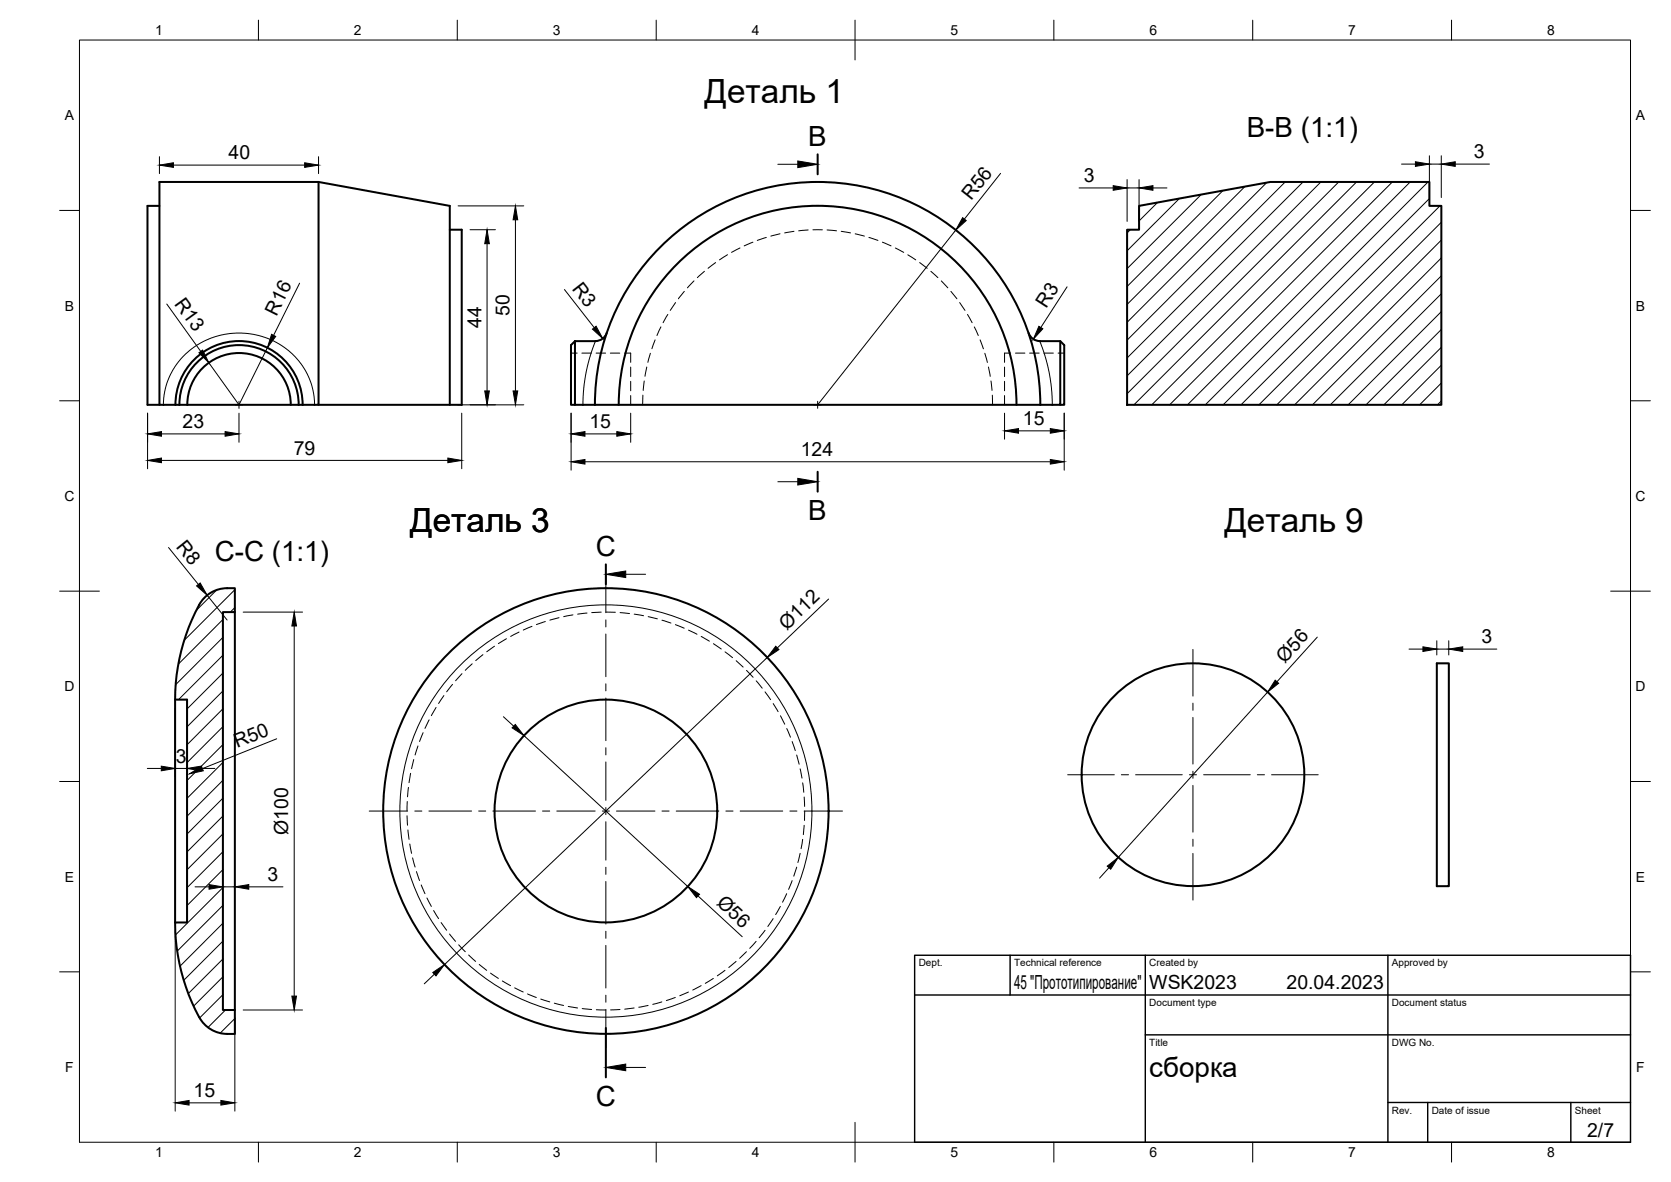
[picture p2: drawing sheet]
<svg xmlns="http://www.w3.org/2000/svg" width="420mm" height="297mm" viewBox="0 0 420 297" stroke-linecap="round" stroke-linejoin="round" font-family="sans-serif">
<!-- layer: Visible -->
<g fill="none" stroke="#000" stroke-width=".51">
<path d="M40.1 51.7h-3v50h3M80.1 45.7v56h-4M113.1 57.7h3v44h-36M286.4 51.7l33-6h40v6h3v50h-79v-44h3zM144.6 85.7v16h5M144.6 85.7l-1 1v15h1M152.6 83.7a3 3 0 0 1-2.9 2h-5.1M258.6 83.7a3.1 3.1 0 0 0 2.9 2h5.1l1 1v15h-1M266.6 85.7v16h-5M44.1 101.7a16 16 0 0 1 16-16 16 16 0 0 1 16 16M45.1 101.7a15 15 0 0 1 15-15 15 15 0 0 1 15 15M47.1 101.7a13 13 0 0 1 13-13 13 13 0 0 1 13 13"/>
<path d="M47.1 101.7h-7v-56h40l33 6v50M47.1 101.7h28M75.1 101.7h1M149.6 101.7h112M149.6 101.7a56 56 0 0 1 56-56 56 56 0 0 1 56 56M155.6 101.7a50 50 0 0 1 50-50 50 50 0 0 1 50 50M57.1 147.8h2v6h-3.1v100h3.1v6h-2M57.1 147.8a8 8 0 0 0-7 4.2 50.2 50.2 0 0 0-6.1 23.8h3v56h-3a50.2 50.2 0 0 0 6.1 23.8M59.1 153.8v100M44 175.8v56M361.3 166.7h3v56h-3zM50.1 255.6a8 8 0 0 0 7 4.2"/>
<circle cx="300" cy="194.7" r="28"/>
<circle cx="152.3" cy="203.8" r="56"/>
<circle cx="152.3" cy="203.8" r="28"/>
</g>
<!-- layer: Visible Narrow -->
<g fill="none" stroke="#000" stroke-width=".25">
<path d="M149.7 85.7l-1.3 3.7-1 4.1-.6 4.1-.2 4.1M261.5 85.7l1.2 3.7 1.1 4.1 .6 4.1 .2 4.1M41.1 101.7l.3-3.3 1.2-3.8 1.8-3.1 2.3-2.5 3-2.4 2.9-1.4 3.1-1 3.7-.5 4.2 .3 3.6 1 3.3 1.6 3 2.4 2.5 2.9 1.7 3.1 1 3 .4 3.7"/>
<circle cx="152.3" cy="203.8" r="51.8"/>
</g>
<!-- layer: Hidden -->
<g fill="none" stroke="#000" stroke-width=".25">
<path d="M192.7 59.7l-2.3 .7M196.1 58.8l-2.3 .5M199.6 58.1l-2.3 .4M203.2 57.8l-2.4 .2M204.4 57.7h2.4M208 57.8l2.3 .2M211.5 58.1l2.4 .4M215 58.8l2.3 .5M218.5 59.7l2.2 .7M167.9 79l-1.2 2.1M169.9 76l-1.4 2M172.1 73.2l-1.5 1.9"/>
<path d="M174.5 70.6l-1.7 1.7M177.1 68.2l-1.8 1.6M179.9 66l-1.9 1.4M182.9 64l-2 1.3M186.1 62.3l-2.2 1.1M189.3 60.9l-2.2 .9M221.9 60.9l2.1 .9M225.1 62.3l2.1 1.1M228.3 64l2 1.3M231.2 66l1.9 1.4M234.1 68.2l1.7 1.6M236.7 70.6l1.6 1.7"/>
<path d="M239.1 73.2l1.5 1.9M241.3 76l1.3 2M243.3 79l1.1 2.1M143.6 88.7h1.5M146.3 88.7h2.4M149.9 88.7h2.4M153.5 88.7h2.3M157 88.7h1.6v2.4M158.6 92.3v2.3M158.6 95.8v2.4M158.6 99.4v2.3M161.6 99.3v2.4"/>
<path d="M162 95.7l-.3 2.4M162.6 92.2l-.4 2.4M163.5 88.8l-.6 2.3M164.7 85.4l-.8 2.2M166.2 82.2l-1 2.1M245 82.2l1 2.1M246.4 85.4l.9 2.3M247.6 88.8l.7 2.3M248.5 92.2l.5 2.4M249.2 95.7l.2 2.4M249.5 99.3l.1 2.4M252.6 92.3v2.3"/>
<path d="M252.6 95.8v2.4M252.6 99.4v2.3M254.1 88.7h-1.5v2.4M255.3 88.7h2.4M258.9 88.7h2.4M262.5 88.7h2.4M266 88.7h1.6M130.5 158.8l-2.1 1.1M133.8 157.4l-2.2 .9M137.1 156.2l-2.2 .8M140.6 155.2l-2.3 .6M144.1 154.5l-2.4 .5"/>
<path d="M147.6 154.1l-2.4 .2M151.2 153.8l-2.4 .2M152.4 153.8l2.3 .1M155.9 154l2.4 .2M159.5 154.3l2.3 .4M163 155l2.3 .5M166.4 155.9l2.3 .7M169.8 157l2.2 .9M173.1 158.4l2.2 1M176.3 159.9l2.1 1.2M109.6 177.8l-1.1 2M111.6 174.8l-1.3 2"/>
<path d="M113.8 172l-1.5 1.8M116.2 169.3l-1.6 1.8M118.7 166.8l-1.7 1.7M121.4 164.5l-1.8 1.5M124.3 162.4l-1.9 1.4M127.3 160.5l-2 1.2M179.4 161.8l2 1.3M182.3 163.8l1.9 1.5M185.1 166l1.8 1.6M187.7 168.5l1.7 1.7M190.1 171.1l1.5 1.8M192.4 173.9l1.4 1.9"/>
<path d="M194.4 176.8l1.2 2M196.2 179.9l1.1 2.1M102.7 197.9l-.2 2.3M103.3 194.3l-.5 2.4M104 190.9l-.5 2.3M105.1 187.5l-.7 2.2M106.4 184.1l-.9 2.2M107.9 180.9l-1.1 2.1M197.8 183.1l1 2.2M199.2 186.4l.8 2.2M200.3 189.7l.6 2.4M201.2 193.2l.5 2.3"/>
<path d="M201.8 196.7l.3 2.4M102.3 205l.2 2.4M102.4 201.4l-.1 2.4M102.6 208.6l.2 2.3M103 212.1l.5 2.3M103.7 215.6l.7 2.3M104.7 219l.8 2.3M200.3 217.9l-.7 2.3M201.2 214.4l-.6 2.4M201.8 210.9l-.4 2.4M202.2 207.4l-.2 2.3M202.2 200.3l.1 2.4"/>
<path d="M202.3 203.8v2.4M105.9 222.4l.9 2.2M107.4 225.7l1.1 2.1M109 228.8l1.3 2.1M110.9 231.8l1.4 2M113 234.7l1.5 1.9M115.3 237.4l1.7 1.8M117.8 240l1.8 1.6M187.7 239.2l-1.7 1.6M190.1 236.6l-1.6 1.7M192.4 233.8l-1.5 1.9M194.4 230.9l-1.3 1.9"/>
<path d="M196.2 227.8l-1.2 2M197.8 224.6l-1 2.1M199.2 221.3l-.9 2.2M120.5 242.4l1.9 1.4M123.3 244.5l2 1.4M126.3 246.5l2.1 1.2M129.4 248.2l2.2 1.1M132.7 249.8l2.2 .9M136 251.1l2.2 .7M139.4 252.1l2.3 .6M142.9 252.9l2.3 .4M146.4 253.5l2.4 .2"/>
<path d="M149.9 253.8h2.4M155.9 253.7l-2.4 .1M159.4 253.3l-2.3 .3M163 252.7l-2.4 .4M166.4 251.8l-2.3 .6M169.8 250.7l-2.2 .7M173.1 249.3l-2.2 .9M176.3 247.7l-2.1 1.1M179.4 245.9l-2.1 1.2M182.3 243.8l-1.9 1.4M185.1 241.6l-1.9 1.5"/>
</g>
<!-- layer: BORDER -->
<g fill="none" stroke="#000" stroke-width=".25">
<path d="M20 10.1h390v276.9h-390zM65 5.1v5M115 5.1v5M165 5.1v5M215 5.1v10M265 5.1v5M315 5.1v5M365 5.1v5M15 52.9h5M410 52.9h5M15 100.7h5M410 100.7h5"/>
<path d="M15 148.6h10M405 148.6h10M15 196.4h5M410 196.4h5M15 244.2h5M410 244.2h5M65 287v5M115 287v5M165 287v5M215 282.1v9.9M265 287v5M315 287v5"/>
<path d="M365 287v5"/>
</g>
<!-- layer: TITLEBLOCK -->
<path d="M230 240.1h180v46.9h-180zM230 250h180M254 240.1v9.9M288 240.1v46.9M349 240.1v46.9M288 260.1h122M349 277.1h61M359 277.1v9.9M395 277.1v9.9" fill="none" stroke="#000" stroke-width=".36"/>
<!-- layer: FD_Dimensions -->
<g fill="none" stroke="#000" stroke-width=".25">
<path d="M40.1 39.4v4.2M80.1 39.4v4.2M359.4 39.1v10.5M362.4 39.1v10.5M43.6 41.5h33M115.2 51.7h16.5M118.2 57.7h6.4M129.6 55.2v43M240.3 57.8l-34.7 43.9M251.6 43.6l-9.1 11.5M271.3 47.2h8.6M283.4 45.1v10.5"/>
<path d="M283.4 47.2h3M286.4 45.1v10.5M289.9 47.2h3.5M352.4 41.2h3.5M359.4 41.2h3M365.9 41.2h8.6M41.9 76.4l8.6 11.9M75.3 71.2l-6.5 13.1M122.5 61.2v37M141.9 72.8l7.5 9.5M268.3 72.1l-6.6 10.2M67.2 87.4l-7.1 14.3-7.6-10.5"/>
<path d="M37.1 103.8v14M40.6 115.7h72M40.6 109h16M60.1 103.8v7.4M115.2 101.7h16.5M116.1 103.8v14M143.6 103.8v14.4M147.1 109h8M147.1 116h117M158.6 103.8v7.4M252.6 103.8v6.6M256.1 108.3h8"/>
<path d="M267.6 103.8v14.4M42.4 137.6l7.5 9.3M52.1 149.6l5 6.2M61.2 153.8h14.9M74 157.3v93M208.3 150.5l-12.8 12.3M44 177.9v17.3M47.1 177.9v17.3M192.9 165.2l-81.1 77.2M318.7 173.9l-37.5 41.6M331.2 160.1l-10.1 11.2M354.3 163.1h3.5"/>
<path d="M361.3 161v3.6M361.3 163.1h3M364.3 161v3.6M367.8 163.1h8.6M37 193.1h3.6M44 193.1h3.1M50.5 193.1h3.5M69.6 185.7l-18.7 7.5M126.6 180.1l2.6 2.4M131.7 184.9l41.2 37.9M278.8 218.1l-2.3 2.6M44 233.9v45.3"/>
<path d="M49 222.9h3.6M56 222.9h3.1M62.5 222.9h8.6M175.5 225.2l11.1 10.2M59.1 255.9v23.3M61.2 253.8h14.9M109.2 244.8l-2.5 2.4M47.5 277.1h8"/>
</g>
<g fill="#000" stroke="#000" stroke-width=".25">
<path d="M40.1 41.5l3.5-.6v1.2zM76.6 40.9l3.5 .6-3.5 .6zM129.6 51.7l.6 3.5h-1.2zM242 54.7l1 .7-2.7 2.4zM279.9 46.7l3.5 .5-3.5 .6zM286.4 47.2l3.5-.5v1.1zM355.9 40.6l3.5 .6-3.5 .6zM362.4 41.2l3.5-.6v1.2zM122.5 57.7l.5 3.5h-1.1zM50 88.7l.9-.7 1.6 3.2zM68.3 84l1 .5-2.1 2.9zM121.9 98.2h1.1l-.5 3.5z"/>
<path d="M129 98.2h1.2l-.6 3.5zM149 82.7l.9-.7 1.7 3.1zM261.2 82l1 .6-2.4 2.6zM37.1 115.7l3.5-.6v1.2zM37.1 109l3.5-.5v1.1zM56.6 108.5l3.5 .5-3.5 .6zM112.6 115.1l3.5 .6-3.5 .6zM143.6 109l3.5-.5v1.1zM143.6 116l3.5-.5v1.1zM155.1 108.5l3.5 .5-3.5 .6zM252.6 108.3l3.5-.6v1.2zM264.1 115.5l3.5 .5-3.5 .6z"/>
<path d="M264.1 107.7l3.5 .6-3.5 .6zM49.4 147.2l.9-.7 1.8 3.1zM74 153.8l.5 3.5h-1.1zM195.1 162.4l.8 .8-3 2zM320.6 170.9l.9 .8-2.8 2.2zM357.8 162.5l3.5 .6-3.5 .6zM364.3 163.1l3.5-.6v1.2zM40.6 192.5l3.4 .6-3.4 .6zM47.1 193.1l3.4-.6v1.2zM47.6 194.5l3.1-1.9 .4 1.1zM129.6 182.1l2.1 2.8-2.9-2zM278.4 217.7l2.8-2.2-1.9 2.9z"/>
<path d="M52.6 222.3l3.4 .6-3.4 .6zM59.1 222.9l3.4-.6v1.2zM172.9 222.8l3 1.9-.8 .9zM73.4 250.3h1.1l-.5 3.5zM108.8 244.4l3-2-2.2 2.8zM44 277.1l3.5-.6v1.2zM55.5 276.5l3.6 .6-3.6 .6z"/>
</g>
<!-- layer: Smart Centers -->
<g fill="none" stroke="#000" stroke-width=".25">
<path d="M59.2 101.7h1.8M60.1 100.8v1.8M204.7 101.7h1.8M205.6 100.8v1.8M152.3 144.3v9.7M152.3 155.8v1.8M152.3 159.3v10.8M152.3 171.8v1.8M152.3 175.4v10.7M300 163.2v11.7M300 176.7v1.8M152.3 187.9v1.8"/>
<path d="M152.3 191.5v9.6M268.5 194.7h11.7M282 194.7h1.8M285.5 194.7h11.8M299.1 194.7h1.7M300 180.3v11.7M300 193.8v1.8M300 197.4v11.7M302.6 194.7h11.8M316.1 194.7h1.8M319.7 194.7h11.7M92.8 203.8h9.7"/>
<path d="M104.3 203.8h1.8M107.8 203.8h10.8M120.4 203.8h1.7M123.9 203.8h10.7M136.4 203.8h1.8M140 203.8h9.6M151.4 203.8h1.8M152.3 202.9v1.8M152.3 206.5v9.7M152.3 217.9v1.8M155 203.8h9.7M166.5 203.8h1.7"/>
<path d="M170 203.8h10.7M182.5 203.8h1.8M186.1 203.8h10.7M198.6 203.8h1.8M202.2 203.8h9.6M300 210.9v1.8M300 214.5v11.7M152.3 221.5v10.7M152.3 234v1.8M152.3 237.6v10.7M152.3 250.1v1.8M152.3 253.7v9.6"/>
</g>
<!-- layer: Section Lines -->
<path d="M205.6 38.8v5M205.6 118.6v5M152.3 141.8v5M152.3 258.3v12.4" fill="none" stroke="#000" stroke-width=".51"/>
<path d="M195.6 41.3h5M195.6 121.1h5M157.3 144.3h5M157.3 268.3h5" fill="none" stroke="#000" stroke-width=".25"/>
<path d="M200.6 40.5l5 .8-5 .8zM200.6 120.2l5 .9-5 .8zM152.3 144.3l5-.8v1.6zM152.3 268.3l5-.9v1.7z" fill="#000" stroke="#000" stroke-width=".25"/>
<!-- layer: Hatching -->
<g fill="none" stroke="#000" stroke-width=".25">
<path d="M284.2 57.7l-.8 .8M291 50.9l-4.6 4.6M296.5 49.9l-13.1 13.1M302 48.9l-18.6 18.6M307.5 47.9l-24.1 24.1M313 46.9l-29.6 29.6M318.5 45.9l-35.1 35.1M323.2 45.7l-39.8 39.8M327.6 45.7l-44.2 44.3M332.1 45.7l-48.7 48.8M336.6 45.7l-53.2 53.2M341.1 45.7l-56 56"/>
<path d="M345.6 45.7l-56 56M350.1 45.7l-56 56M354.6 45.7l-56 56M359.1 45.7l-56 56M359.4 49.9l-51.8 51.8M362.1 51.7l-50.1 50M362.4 55.9l-45.9 45.8M362.4 60.4l-41.4 41.3M362.4 64.8l-36.9 36.9M362.4 69.3l-32.4 32.4M362.4 73.8l-27.9 27.9M362.4 78.3l-23.4 23.4"/>
<path d="M362.4 82.8l-18.9 18.9M362.4 87.3l-14.4 14.4M362.4 91.8l-9.9 9.9M362.4 96.3l-5.4 5.4M362.4 100.8l-1 .9M54.5 148.3l-5.1 5.1M56 155.7l-11.1 11.2M59.1 148.2l-12.8 12.7M59.1 152.7l-1.2 1.1M56 160.2l-11.8 11.8M56 164.7l-11.1 11.1M56 169.1l-8.9 9"/>
<path d="M56 173.6l-8.9 9M56 178.1l-8.9 9M56 182.6l-8.9 9M56 187.1l-8.9 9M56 191.6l-8.9 9M56 196.1l-8.9 9M56 200.6l-8.9 9M56 205.1l-8.9 9M56 209.6l-8.9 9M56 214l-8.9 9.1M56 218.5l-8.9 9M56 223l-11.8 11.9"/>
<path d="M56 227.5l-11.4 11.5M56 232l-10.7 10.8M56 236.5l-9.8 9.8M56 241l-8.7 8.7M56 245.5l-7.3 7.3M56 250l-5.8 5.8M56.7 253.8l-4.4 4.4M59.1 256l-3.7 3.6"/>
</g>
<g font-size="8.4">
<text x="177.1" y="25.8">Деталь 1</text>
<text x="103.1" y="133.7">Деталь 3</text>
<text x="307.8" y="133.7">Деталь 9</text>
</g>
<g font-size="7">
<text x="313.5" y="34.5">B-B (1:1)</text>
<text x="203.2" y="36.8">B</text>
<text x="203.2" y="130.6">B</text>
<text x="54" y="141">C-C (1:1)</text>
<text x="149.8" y="139.7">C</text>
<text x="289" y="270.6">сборка</text>
<text x="149.8" y="277.8">C</text>
</g>
<g font-size="4.9">
<text x="57.5" y="40">40</text>
<text x="370.6" y="39.8">3</text>
<text x="272.5" y="45.8">3</text>
<text x="244.2" y="50.6" transform="rotate(-52 244.2 50.6)">R56</text>
<text x="43.7" y="76.4" transform="rotate(54 43.7 76.4)">R13</text>
<text x="143.7" y="72.7" transform="rotate(52 143.7 72.7)">R3</text>
<text x="263.1" y="77.5" transform="rotate(-57 263.1 77.5)">R3</text>
<text x="69.5" y="79.6" transform="rotate(-64 69.5 79.6)">R16</text>
<text x="121.1" y="82.4" transform="rotate(-90 121.1 82.4)">44</text>
<text x="128.1" y="79.4" transform="rotate(-90 128.1 79.4)">50</text>
<text x="45.9" y="107.6">23</text>
<text x="148.2" y="107.6">15</text>
<text x="257.2" y="106.8">15</text>
<text x="73.9" y="114.2">79</text>
<text x="201.4" y="114.6">124</text>
<text x="44.2" y="137.5" transform="rotate(51 44.2 137.5)">R8</text>
<text x="197.8" y="158.5" transform="rotate(-44 197.8 158.5)">Ø112</text>
<text x="372.5" y="161.7">3</text>
<text x="323.1" y="166.8" transform="rotate(-48 323.1 166.8)">Ø56</text>
<text x="44.2" y="191.7">3</text>
<text x="59.6" y="188.1" transform="rotate(-22 59.6 188.1)">R50</text>
<text x="72.4" y="209.8" transform="rotate(-90 72.4 209.8)">Ø100</text>
<text x="67.2" y="221.4">3</text>
<text x="180" y="227.2" transform="rotate(43 180 227.2)">Ø56</text>
<text x="255" y="248.5">45 &quot;Прототипирование&quot;</text>
<text x="289" y="248.5">WSK2023</text>
<text x="323.5" y="248.5">20.04.2023</text>
<text x="48.7" y="275.7">15</text>
<text x="399.1" y="285.7">2/7</text>
</g>
<g font-size="3.5">
<text x="39" y="8.8">1</text>
<text x="89" y="8.8">2</text>
<text x="139" y="8.8">3</text>
<text x="189" y="8.8">4</text>
<text x="239" y="8.8">5</text>
<text x="289" y="8.8">6</text>
<text x="339" y="8.8">7</text>
<text x="389" y="8.8">8</text>
<text x="16.3" y="30.2">A</text>
<text x="411.3" y="30.2">A</text>
<text x="16.3" y="78">B</text>
<text x="411.3" y="78">B</text>
<text x="16.2" y="125.9">C</text>
<text x="411.2" y="125.9">C</text>
<text x="16.2" y="173.7">D</text>
<text x="411.2" y="173.7">D</text>
<text x="16.3" y="221.6">E</text>
<text x="411.3" y="221.6">E</text>
<text x="16.4" y="269.4">F</text>
<text x="411.4" y="269.4">F</text>
<text x="39" y="290.8">1</text>
<text x="89" y="290.8">2</text>
<text x="139" y="290.8">3</text>
<text x="189" y="290.8">4</text>
<text x="239" y="290.8">5</text>
<text x="289" y="290.8">6</text>
<text x="339" y="290.8">7</text>
<text x="389" y="290.8">8</text>
</g>
<g font-size="2.5">
<text x="231" y="242.9">Dept.</text>
<text x="255" y="242.9">Technical reference</text>
<text x="289" y="242.9">Created by</text>
<text x="350" y="242.9">Approved by</text>
<text x="289" y="252.8">Document type</text>
<text x="350" y="252.8">Document status</text>
<text x="289" y="262.9">Title</text>
<text x="350" y="262.9">DWG No.</text>
<text x="350" y="279.9">Rev.</text>
<text x="360" y="279.9">Date of issue</text>
<text x="396" y="279.9">Sheet</text>
</g>
</svg>
